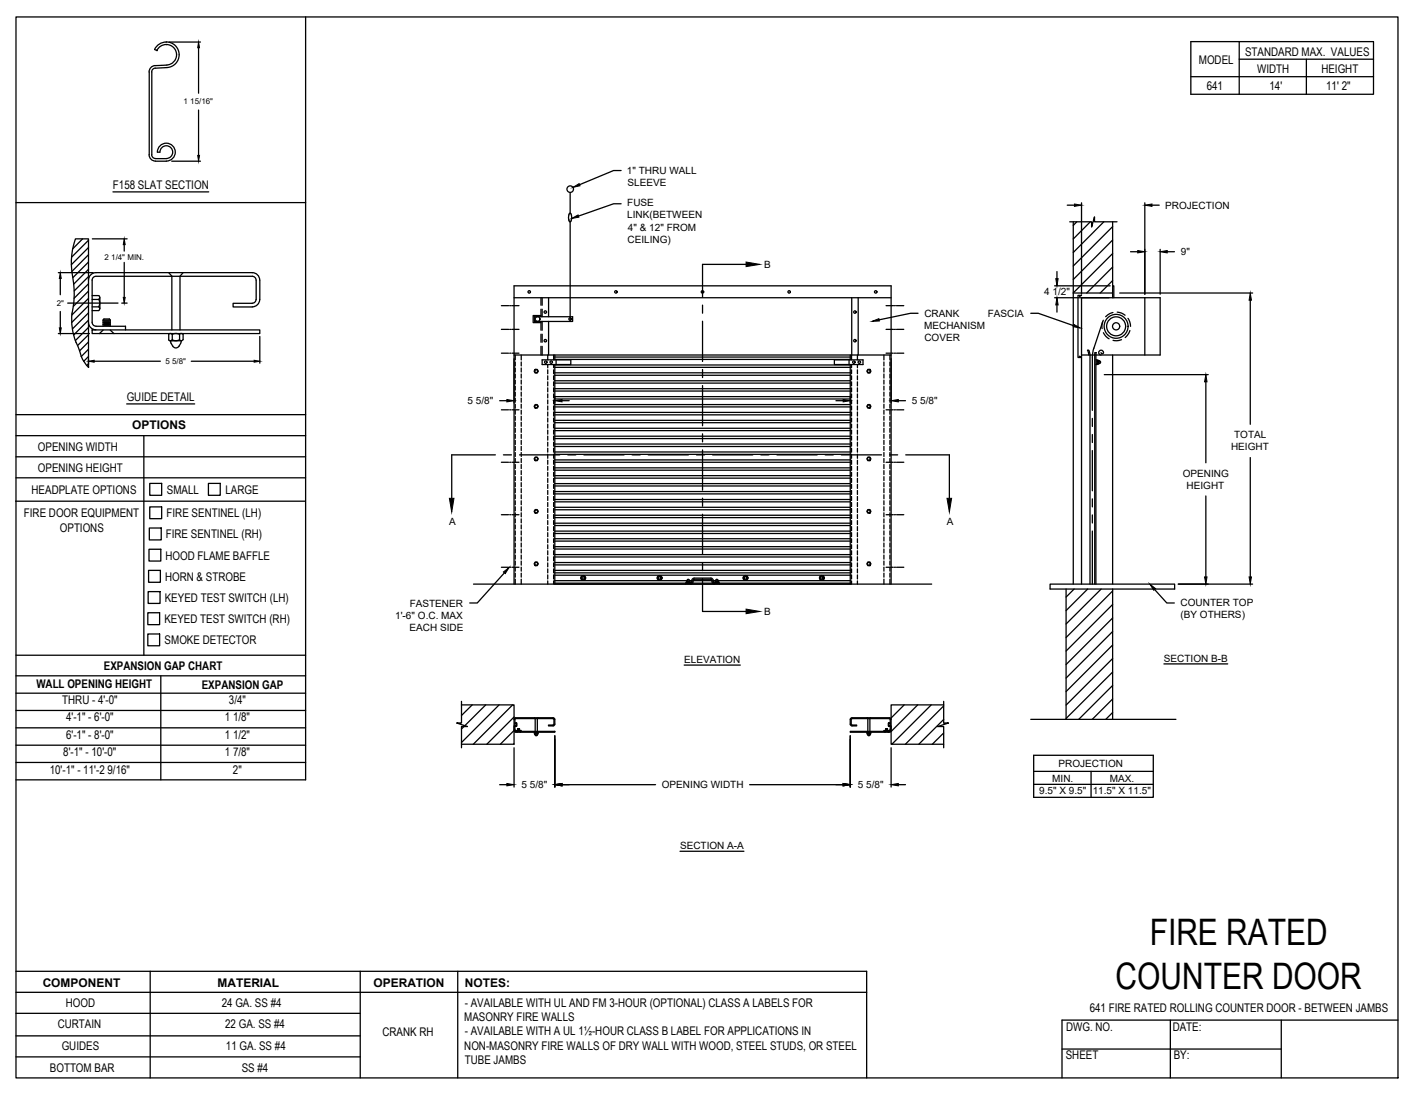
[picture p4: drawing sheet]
<svg xmlns="http://www.w3.org/2000/svg" width="279mm" height="216mm" viewBox="0 0 279 216" stroke-linecap="round" stroke-linejoin="round" font-family="sans-serif">
<!-- layer: ANNOTATIONS -->
<g fill="none" stroke="#000" stroke-width=".25">
<path d="M33.4 8.3h6.2M39.2 9.4v9M33.9 31.8h5.7M39.2 21.7v9M122.6 33.7h-1.5l-6.7 2.7M11.5 53.8h6.9M11.9 54.9v3.3M13.4 59.8h9.9M18.2 47.1h6.9M24 59.8h1.1M24.5 48.3v1.3M24.5 51.8v6.9"/>
<path d="M122.6 40.2h-1.5l-7 2.5M208.1 58.8h10.7M208.1 56.4h11M208.6 53.6v1.4M210.6 40.5h1.4M213.4 40v18.1M220.9 57.8h26.3M223.1 49.7h1.4M225.9 40v18.1M227.3 40.5h1.4M228.9 49.2v8.9M230.3 49.7h1.4"/>
<path d="M246.7 59.2v24.5M11.5 65.8h6.2M11.9 61.5v3.2M17.5 70.9v1M18.6 71.3h13M37.7 71.3h12.4M51.3 66.4v5.3M98.6 79.1h1.4M101.4 70.8v8.7M109.5 78.2v1.3M110.9 79.1h1.4M165 79.1h1.4"/>
<path d="M167.8 78.2v1.3M175.8 70.8v8.7M177.2 79.1h1.5M181.1 61.8h-1.4l-6.2 1.3M203.4 61.8h1.5l6.9 2.5M208.6 60.2v1.4M217.9 73.9h20.5M237.9 75.4v15.9M237.9 97.9v16M246.7 90.3v23.6M99.5 113.1l-5.3 5.9h-1.5M227.8 116.3l2.4 2.7h1.5"/>
<path d="M232.5 115.3h14.7M135 131.3h11.1M229.7 131h12.6M98.6 154.9h1.4M101.4 147.6v7.7M109.5 145.2v10.1M110.9 154.9h18.4M147.9 154.9h18.5M167.8 145.2v10.1M175.8 147.6v7.7M177.2 154.9h1.5M204 149.1h23.6v8.3h-23.6z"/>
<path d="M204 152.2h23.6M204 154.8h23.6M215.3 152.2v5.2M134.2 168h12.6"/>
</g>
<!-- layer: SECTION CUTS -->
<g fill="none" stroke="#000" stroke-width=".25">
<path d="M147.2 52.2h-8.6v6.4M138.6 60.2v1.6M138.6 63.4v7.9M138.6 72.9v1.6M138.6 76.1v7.9M97.7 89.8h-8.6v8.5M99.3 89.8h1.6M102.5 89.8h7.9M112 89.8h1.6M115.2 89.8h7.9M124.7 89.8h1.6M127.9 89.8h7.9"/>
<path d="M137.4 89.8h1.6M138.6 85.6v1.6M138.6 88.8v7.9M138.6 98.3v1.6M140.6 89.8h7.9M150.1 89.8h1.6M153.3 89.8h7.9M162.8 89.8h1.6M166 89.8h7.9M175.5 89.8h1.6M178.7 89.8h8.6v8.5M138.6 101.5v7.9"/>
<path d="M138.6 111v1.6M138.6 114.2v6.5h8.6"/>
</g>
<path d="M147.2 51.7l2.7 .5-2.7 .4zM88.7 98.3h.9l-.5 2.7zM186.9 98.3h.9l-.5 2.7zM147.2 120.2l2.7 .5-2.7 .4z" fill="#000" stroke="#000" stroke-width=".2"/>
<!-- layer: CRANK - RH -->
<g fill="none" stroke="#000" stroke-width=".25">
<path d="M112.5 38v4.1M101.4 58.8h74.4M106.7 58.8v1.4M107 58.8v1.4M108.2 58.8v3.7M112.2 43.3l.2 .5M112.4 42.1l-.2 .5v.7M112.4 43.7h.2M112.4 42.1h.2M112.5 43.8v19.4M112.6 42.1l.2 1.2M112.8 43.3l-.2 .5"/>
<path d="M168.1 58.8v11.3M169.3 58.8v11.3M211.1 43.8h4.3v1l.6-2v1h4.4M211.8 43.8v71.5M212.5 43.8l-.7 .7M213 58.5l.4-.2h-.7v12.2h.7l-.4-.2M215.1 43.8l-3.3 3.4M216 42.9l-.1 .1M217.8 43.8l-6 6M219.5 56.4h.3v2.4M219.5 43.8v15M219.5 44.7l-7.7 7.8"/>
<path d="M219.5 47.4l-7.7 7.8M219.5 50l-7.7 7.8h7.7M219.5 52.7l-5.1 5.1M219.5 55.4l-2.4 2.4M225.9 58.8v11.3M98.9 65h1.5M98.9 69.7h1.4M98.9 60.3h1.5M100.6 65h.2M100.6 69.7h.2M100.6 60.3h.2M101 65h1.4"/>
<path d="M101 60.3h1.4M101 69.7h1.4M101.4 70.1h74.4M101.7 70.1v.9M101.7 71.4v.8M101.7 72.6v.8M101.7 73.8v.8M101.7 75v.8M101.7 76.2v.8M101.7 77.4v.8M101.7 78.6v.8M101.7 79.8v.8"/>
<path d="M102.8 70.1v.9M102.8 71.4v.8M102.8 72.6v.8M102.8 73.8v.8M102.8 75v.8M102.8 76.2v.8M102.8 77.4v.8M102.8 78.6v.8M102.8 79.8v.8M105.4 62.5h7.6v.9h-7.6zM105.6 79.8h.4l.2 .4-.2 .3h-.4l-.2-.3zM105.6 72.9h.4l.2 .4-.2 .3h-.4l-.2-.3z"/>
<path d="M106.7 62.3h-1.5v1.4h1.5M106.7 61v1.5M106.7 63.4v1.8M106.7 66v1.5M106.7 68.3v1.8M107 71h5.6v.9h-5.6zM107 61v1.5M107 63.4v1.8M107 66v1.5M107 68.3v1.8M108.1 70.1v.9M108.1 71.9v.7"/>
<path d="M108.1 73v.8M108.1 74.2v.8M108.1 75.4v.8M108.1 76.5v.8M108.1 77.7v.8M108.1 78.9v.8M108.2 63.4v6.7M109.2 70.1v.9M109.2 71.9v.7M109.2 73v.8M109.2 74.2v.8M109.2 75.4v.8"/>
<path d="M109.2 76.5v.8M109.2 77.7v.8M109.2 78.9v.8M109.5 78.7h58.3M109.5 78.3h58.3M109.5 79.8h58.3M109.5 77.2h58.3M109.5 76.7h58.3M109.5 74.1h58.3M109.5 73.6h58.3M109.5 75.1h58.3M109.5 75.6h58.3"/>
<path d="M109.5 72.5h58.3M109.5 72h58.3M109.5 70.5h58.3M109.5 70.9h58.3M109.5 70.1v.9M109.5 71.9v43.4M109.7 71v.9M164.6 71h5.7v.9h-5.7zM167.5 71v.9M167.8 70.1v.9M167.8 71.9v43.4M168 70.1v.9"/>
<path d="M168 71.9v.7M168 73v.8M168 74.2v.8M168 75.4v.8M168 76.5v.8M168 77.7v.8M168 78.9v.8M169.2 70.1v.9M169.2 71.9v.7M169.2 73v.8M169.2 74.2v.8M169.2 75.4v.8"/>
<path d="M169.2 76.5v.8M169.2 77.7v.8M169.2 78.9v.8M171.2 79.8h.5l.2 .4-.2 .3h-.5l-.2-.3zM171.2 72.9h.5l.2 .4-.2 .3h-.5l-.2-.3zM174.4 70.1v.9M174.4 71.4v.8M174.4 72.6v.8M174.4 73.8v.8M174.4 75v.8M174.4 76.2v.8M174.4 77.4v.8"/>
<path d="M174.4 78.6v.8M174.4 79.8v.8M174.8 65h1.5M174.8 69.7h1.5M174.8 60.3h1.5M175.6 70.1v.9M175.6 71.4v.8M175.6 72.6v.8M175.6 73.8v.8M175.6 75v.8M175.6 76.2v.8M175.6 77.4v.8"/>
<path d="M175.6 78.6v.8M175.6 79.8v.8M176.5 69.7h.2M176.5 65h.2M176.5 60.3h.2M176.9 65h1.4M176.9 60.3h1.4M176.9 69.7h1.4M213.4 70.1h2.6M214.8 70.1l-.2-1a.72 .72 0 0 1 .5 1v45.2M216 70.1l.1-.5h.2l-.1 .5M216 70.1v45.2"/>
<path d="M216.2 70.1h12.7v-11.3h-15.5v56.5M216.2 71h.3v.9h-.3M216.2 70.1v45.2M216.5 71.3h.3M216.5 71.1v.7h.3M216.5 71.1l.3 .1v.4M216.5 71.6h.3M216.8 71.7v.1M216.8 71.2l.4 .3-.4 .2M216.8 71.2v.6M217.3 69.6l.2 .2h.2a.47 .47 0 0 0-.4-.7 .47 .47 0 0 0-.5 .5 .47 .47 0 0 0 .5 .5M217.6 63.5l-2 6.3-.1 11.2"/>
<path d="M217.7 63.2l-.3 1 .1 .7M217.7 65.7l.5 .7 .6 .5M219.5 70.1v45.2M219.6 61.7l-.6 .2-.8 .6M220.5 61.6l.8 .2 .7 .4M221.3 67l-.9 .2h-.8M222.6 62.8l.3 .7 .2 .9M222.9 65.2l-.2 .6-.7 .8M98.9 91.2h1.4M98.9 80.9h1.4M100.6 91.2h.2M100.6 80.9h.2"/>
<path d="M101 91.2h1.4M101 80.9h1.4M101.7 81v.7M101.7 82.1v.9M101.7 83.3v.8M101.7 84.5v.8M101.7 85.7v.8M101.7 86.9v.8M101.7 88.1v.8M101.7 89.3v.8M101.7 90.5v.8M101.7 91.7v.8"/>
<path d="M101.7 92.9v.8M101.7 94.1v.7M101.7 95.3v.8M101.7 96.4v.8M101.7 97.6v.8M101.7 98.8v.8M102.8 81v.7M102.8 82.1v.9M102.8 83.3v.8M102.8 84.5v.8M102.8 85.7v.8M102.8 86.9v.8"/>
<path d="M102.8 88.1v.8M102.8 89.3v.8M102.8 90.5v.8M102.8 91.7v.8M102.8 92.9v.8M102.8 94.1v.7M102.8 95.3v.8M102.8 96.4v.8M102.8 97.6v.8M102.8 98.8v.8M105.6 90.2h.4l.2 .4-.2 .3h-.4l-.2-.3zM108.1 80.1v.8"/>
<path d="M108.1 81.3v.8M108.1 82.5v.8M108.1 83.7v.8M108.1 84.9v.8M108.1 86.1v.8M108.1 87.3v.8M108.1 88.5v.7M108.1 89.6v.8M108.1 90.8v.8M108.1 92v.8M108.1 93.2v.8M108.1 94.4v.8"/>
<path d="M108.1 95.6v.8M108.1 96.8v.8M108.1 98v.8M108.1 99.2v.8M109.2 80.1v.8M109.2 81.3v.8M109.2 82.5v.8M109.2 83.7v.8M109.2 84.9v.8M109.2 86.1v.8M109.2 87.3v.8M109.2 88.5v.7"/>
<path d="M109.2 89.6v.8M109.2 90.8v.8M109.2 92v.8M109.2 93.2v.8M109.2 94.4v.8M109.2 95.6v.8M109.2 96.8v.8M109.2 98v.8M109.2 99.2v.8M109.5 99h58.3M109.5 98.6h58.3M109.5 95.9h58.3"/>
<path d="M109.5 95.4h58.3M109.5 97h58.3M109.5 97.5h58.3M109.5 92.8h58.3M109.5 92.3h58.3M109.5 93.9h58.3M109.5 94.4h58.3M109.5 89.7h58.3M109.5 89.2h58.3M109.5 90.8h58.3M109.5 91.2h58.3M109.5 88.1h58.3"/>
<path d="M109.5 87.6h58.3M109.5 85h58.3M109.5 84.5h58.3M109.5 86.1h58.3M109.5 86.6h58.3M109.5 81.9h58.3M109.5 81.4h58.3M109.5 83h58.3M109.5 83.4h58.3M109.5 80.3h58.3M168 80.1v.8M168 81.3v.8"/>
<path d="M168 82.5v.8M168 83.7v.8M168 84.9v.8M168 86.1v.8M168 87.3v.8M168 88.5v.7M168 89.6v.8M168 90.8v.8M168 92v.8M168 93.2v.8M168 94.4v.8M168 95.6v.8"/>
<path d="M168 96.8v.8M168 98v.8M168 99.2v.8M169.2 80.1v.8M169.2 81.3v.8M169.2 82.5v.8M169.2 83.7v.8M169.2 84.9v.8M169.2 86.1v.8M169.2 87.3v.8M169.2 88.5v.7M169.2 89.6v.8"/>
<path d="M169.2 90.8v.8M169.2 92v.8M169.2 93.2v.8M169.2 94.4v.8M169.2 95.6v.8M169.2 96.8v.8M169.2 98v.8M169.2 99.2v.8M171.2 90.2h.5l.2 .4-.2 .3h-.5l-.2-.3zM174.4 81v.7M174.4 82.1v.9M174.4 83.3v.8"/>
<path d="M174.4 84.5v.8M174.4 85.7v.8M174.4 86.9v.8M174.4 88.1v.8M174.4 89.3v.8M174.4 90.5v.8M174.4 91.7v.8M174.4 92.9v.8M174.4 94.1v.7M174.4 95.3v.8M174.4 96.4v.8M174.4 97.6v.8"/>
<path d="M174.4 98.8v.8M174.8 91.2h1.5M174.8 80.9h1.5M175.6 81v.7M175.6 82.1v.9M175.6 83.3v.8M175.6 84.5v.8M175.6 85.7v.8M175.6 86.9v.8M175.6 88.1v.8M175.6 89.3v.8M175.6 90.5v.8"/>
<path d="M175.6 91.7v.8M175.6 92.9v.8M175.6 94.1v.7M175.6 95.3v.8M175.6 96.4v.8M175.6 97.6v.8M175.6 98.8v.8M176.5 91.2h.2M176.5 80.9h.2M176.9 91.2h1.4M176.9 80.9h1.4M215.5 82.6v1.6"/>
<path d="M215.5 85.7v1.6M215.5 88.9v8M215.5 98.4v1.6M93.4 115.3h90.4M98.9 101.6h1.4M98.9 112h1.4M100.6 101.6h.2M100.6 112h.2M101 101.6h1.4M101 112h1.4M101.4 115.3v-58.9h74.4v58.9M101.7 100v.8"/>
<path d="M101.7 101.2v.8M101.7 102.4v.8M101.7 103.6v.8M101.7 104.8v.8M101.7 106v.8M101.7 107.2v.8M101.7 108.4v.7M101.7 109.5v.8M101.7 110.7v.8M101.7 111.9v.8M101.7 113.1v.8M101.7 114.3v1"/>
<path d="M102.8 100v.8M102.8 101.2v.8M102.8 102.4v.8M102.8 103.6v.8M102.8 104.8v.8M102.8 106v.8M102.8 107.2v.8M102.8 108.4v.7M102.8 109.5v.8M102.8 110.7v.8M102.8 111.9v.8M102.8 113.1v.8"/>
<path d="M102.8 114.3v1M105.6 110.9h.4l.2 .4-.2 .3h-.4l-.2-.3zM105.6 100.6h.4l.2 .3-.2 .4h-.4l-.2-.4zM108.1 100.4v.8M108.1 101.6v.7M108.1 102.7v.8M108.1 103.9v.8M108.1 105.1v.8M108.1 106.3v.8M108.1 107.5v.8M108.1 108.7v.8M108.1 109.9v.8"/>
<path d="M108.1 111.1v.8M108.1 112.3v.8M108.1 113.5v.8M108.1 114.6v.7M109.2 100.4v.8M109.2 101.6v.7M109.2 102.7v.8M109.2 103.9v.8M109.2 105.1v.8M109.2 106.3v.8M109.2 107.5v.8M109.2 108.7v.8"/>
<path d="M109.2 109.9v.8M109.2 111.1v.8M109.2 112.3v.8M109.2 113.5v.8M109.2 114.6v.7M109.5 109.9h58.3M109.5 109.5h58.3M109.5 102.2h58.3M109.5 101.7h58.3M109.5 100.1h58.3M109.5 100.6h58.3M109.5 105.3h58.3"/>
<path d="M109.5 104.8h58.3M109.5 103.3h58.3M109.5 103.7h58.3M109.5 108.4h58.3M109.5 107.9h58.3M109.5 106.3h58.3M109.5 106.8h58.3M109.5 115.1h58.3M109.5 113.5h58.3M109.5 114.6h26.1M109.5 113.1h58.3M109.5 111.5h58.3"/>
<path d="M109.5 111h58.3M109.5 112.6h58.3M114.9 113.6h.4l.2 .5-.2 .4h-.4l-.3-.4zM129.9 113.6h.5l.2 .5-.2 .4h-.5l-.2-.4zM135.6 114.7v.3M135.7 114.4l-.2 .3h.6M135.9 114.4h-.3M136 114.4v.2M136 114.7h.1l.1 .3h-.2M136 114.7h-.5l-.1 .3M136 115h-.6M136 114.7v.3"/>
<path d="M136 114.5l.1 .2M136.1 114.6h.4l-.1 .4h-1.1v.3M136.3 115.3a.53 .53 0 0 0 .4-.7h3.8a.54 .54 0 0 0 .5 .7M140.3 114.1l.2 .1 .2 .4M140.3 114.3l.2 .3M140.3 114.1h-3.3l-.4 .2-.1 .3M140.3 114.3h-3.3l-.3 .3M141.2 114.6h-.4v.4h1.1v.3M141.3 114.7h-.2v.3h.2M141.3 115h.3M141.3 114.7h.3M141.3 114.7v.3"/>
<path d="M141.3 114.4l-.1 .3h.5l-.1-.3M141.6 114.4h-.3M141.6 114.7h.2M141.6 114.7v.3M141.7 114.6h26.1M141.8 115h-.2M141.8 114.7v.3M146.9 113.6h.4l.3 .5-.3 .4h-.4l-.3-.4zM161.9 113.6h.5l.2 .5-.2 .4h-.5l-.2-.4zM168 100.4v.8M168 101.6v.7M168 102.7v.8"/>
<path d="M168 103.9v.8M168 105.1v.8M168 106.3v.8M168 107.5v.8M168 108.7v.8M168 109.9v.8M168 111.1v.8M168 112.3v.8M168 113.5v.8M168 114.6v.7M169.2 100.4v.8M169.2 101.6v.7"/>
<path d="M169.2 102.7v.8M169.2 103.9v.8M169.2 105.1v.8M169.2 106.3v.8M169.2 107.5v.8M169.2 108.7v.8M169.2 109.9v.8M169.2 111.1v.8M169.2 112.3v.8M169.2 113.5v.8M169.2 114.6v.7M171.2 110.9h.5l.2 .4-.2 .3h-.5l-.2-.3z"/>
<path d="M171.2 100.6h.5l.2 .3-.2 .4h-.5l-.2-.4zM174.4 100v.8M174.4 101.2v.8M174.4 102.4v.8M174.4 103.6v.8M174.4 104.8v.8M174.4 106v.8M174.4 107.2v.8M174.4 108.4v.7M174.4 109.5v.8M174.4 110.7v.8M174.4 111.9v.8"/>
<path d="M174.4 113.1v.8M174.4 114.3v1M174.8 101.6h1.5M174.8 112h1.5M175.6 100v.8M175.6 101.2v.8M175.6 102.4v.8M175.6 103.6v.8M175.6 104.8v.8M175.6 106v.8M175.6 107.2v.8M175.6 108.4v.7"/>
<path d="M175.6 109.5v.8M175.6 110.7v.8M175.6 111.9v.8M175.6 113.1v.8M175.6 114.3v1M176.5 101.6h.2M176.5 112h.2M176.9 101.6h1.4M176.9 112h1.4M207.2 115.3h24.6v.9h-24.6zM210.4 116.2v25.8M211.9 116.2l-1.5 1.6"/>
<path d="M214.6 116.2l-4.2 4.3M215.5 101.6v1.6M215.5 104.8v10.5M217.3 116.2l-6.9 6.9M219.5 116.6l-9.1 9.2M219.5 119.3l-9.1 9.2M219.5 116.2v25.8M91.1 139.1h10.3v7.8h-10.3M91.1 138.4v4.3h-1l2.1 .7h-1.1v4.2M93.2 139.1l-2.1 2.1M95.8 139.1l-4.1 4.1M98.5 139.1l-7.4 7.4"/>
<path d="M101.2 139.1l-7.8 7.8M178.4 139.1l-2.6 2.6M181.1 139.1l-5.3 5.3M183.7 139.1l-7.7 7.8M186.2 139.1h-10.4v7.8h10.4M186.2 138.4v4.3h1l-2.2 .7h1.2v4.2M186.2 139.3l-7.6 7.6M219.5 122l-9.1 9.1M219.5 124.6l-9.1 9.2M219.5 127.3l-9.1 9.2M219.5 130l-9.1 9.1M219.5 132.6l-9.1 9.2"/>
<path d="M219.5 135.3l-6.6 6.7M219.5 137.9l-4 4.1M91.5 143.4l-.4 .5M101.4 144l.4 .3M101.4 142l.4-.4h7.3l.4 .4v.9l-.2 .3-1.1 .1v-.2l1.1-.1v-1l-.2-.2h-7.3l-.2 .2M101.4 143.3v.5M101.4 141.5l-5.3 5.4M101.4 144.2l-2.7 2.7M101.4 146.8v.1M101.6 144l.2 .1M101.6 142.8h.3v.2v.2h-.3M101.6 144.3h7.9v.2h-7.9z"/>
<path d="M101.6 142.6h.3M101.6 142v2M101.8 144.2h1v.1M101.9 142.6v.2M101.9 143.2v.1h-.3M102 142.7v.6M102.2 144.2v-.4h.3v.4M102.2 144.1h.3M102.2 144h.3M102.2 143.9h.3M102.2 144.3l-.2 .2M102.2 144.1h.2"/>
<path d="M102.2 144h.2M102.2 143.9h.2M102.2 143.8h.2M102.5 144.3l.2 .2M105.4 144.5l.6 .1M105.5 144.5v.3M105.5 141.6l.1 .2v2.5M105.6 144.5v.3M106 144.5h.2M106 144.5v.3h-.6M106.1 144.9l-.1 .1M106.1 144.9h-.6l.3 .3 .2-.2"/>
<path d="M106.2 144.6l-.1 .2h-.1M106.2 141.6l-.2 .2v2.5M167.8 144.3h7.9v.2h-7.9zM167.9 142l.2-.2h7.4l.1 .2 .1 2M168 142v.9M171.1 144.8h.5M171.1 141.6l.1 .2v2.5M171.3 144.6v.2M171.3 145.1l.2 .1 .2-.3h-.5l.1 .2M171.6 144.5h.2M171.6 144.6l-.5-.1v.3M171.6 144.5v.3"/>
<path d="M171.8 144.8h-.2M171.8 141.6l-.2 .2v2.5M171.8 144.6v.2M174.8 144.1h.3M174.8 144h.3M174.8 143.9h.3M174.8 143.8h.3v.4M174.8 144.3l-.2 .2M174.8 143.8v.4M174.8 143.8h.3M175.1 144.3l.2 .2M175.3 142.7v.6"/>
<path d="M175.3 143.2h.4M175.3 142.8v.4M175.4 143.2l-.1 .1h.4M175.4 142.6v.2M175.4 142.6h.3M175.4 142.8h.3M175.5 144.2h-1.1v.1M175.6 144l-.1 .1M175.8 144l-.3 .3M175.8 142l-.3-.4h-7.4l-.3 .4v1.1l.3 .2h.9v-.2h-.9l-.2-.2M175.8 143.3v.5M186.2 142l-4.9 4.9"/>
<path d="M186.2 144.7l-2.2 2.2M203.4 142h28.6M219.5 140.6l-1.3 1.4"/>
<circle cx="112.5" cy="37.3" r=".65"/>
<circle cx="104.4" cy="57.6" r=".24"/>
<circle cx="121.5" cy="57.6" r=".24"/>
<circle cx="138.6" cy="57.6" r=".24"/>
<circle cx="155.7" cy="57.6" r=".24"/>
<circle cx="172.8" cy="57.6" r=".24"/>
<circle cx="105.8" cy="73.2" r=".29"/>
<circle cx="106.1" cy="63" r=".48"/>
<circle cx="107.6" cy="67.2" r=".24"/>
<circle cx="107.6" cy="61.6" r=".24"/>
<circle cx="107.7" cy="71.5" r=".24"/>
<circle cx="108.8" cy="71.5" r=".24"/>
<circle cx="112.5" cy="63" r=".24"/>
<circle cx="168.5" cy="71.5" r=".24"/>
<circle cx="168.7" cy="67.2" r=".24"/>
<circle cx="168.7" cy="61.6" r=".24"/>
<circle cx="169.6" cy="71.5" r=".24"/>
<circle cx="171.4" cy="73.2" r=".29"/>
<circle cx="220.2" cy="64.4" r="1.87"/>
<circle cx="220.2" cy="64.4" r="2.36"/>
<circle cx="220.2" cy="64.4" r=".71"/>
<circle cx="105.8" cy="90.5" r=".29"/>
<circle cx="105.8" cy="80.2" r=".29"/>
<circle cx="171.4" cy="90.5" r=".29"/>
<circle cx="171.4" cy="80.2" r=".29"/>
<circle cx="105.8" cy="100.9" r=".29"/>
<circle cx="105.8" cy="111.3" r=".29"/>
<circle cx="115.1" cy="114.1" r=".48"/>
<circle cx="115.1" cy="114.1" r=".24"/>
<circle cx="130.1" cy="114.1" r=".48"/>
<circle cx="130.1" cy="114.1" r=".24"/>
<circle cx="147.1" cy="114.1" r=".48"/>
<circle cx="147.1" cy="114.1" r=".24"/>
<circle cx="162.2" cy="114.1" r=".48"/>
<circle cx="162.2" cy="114.1" r=".24"/>
<circle cx="171.4" cy="100.9" r=".29"/>
<circle cx="171.4" cy="111.3" r=".29"/>
</g>
<!-- layer: ANNOTATIONS -->
<g fill="#000" stroke="#000" stroke-width=".2">
<path d="M39.2 8.3l.2 1.1h-.4zM39 30.7h.4l-.2 1.1zM113.1 37l1.2-.8 .1 .5zM11.9 53.8l.2 1.1h-.4zM24.3 58.7h.4l-.2 1.1zM24.5 47.1l.2 1.2h-.4zM112.8 43.1l1.3-.7 .1 .5zM208.3 55h.5l-.2 1.4zM212 40.3l1.4 .2-1.4 .2zM224.5 49.4l1.4 .3-1.4 .2zM225.9 40.5l1.4-.2v.4zM228.9 49.7l1.4-.3v.5z"/>
<path d="M246.7 57.8l.2 1.4h-.4zM11.7 64.7h.4l-.2 1.1zM17.5 71.3l1.1-.2v.4zM50.1 71.1l1.2 .2-1.2 .2zM100 78.8l1.4 .3-1.4 .2zM109.5 79.1l1.4-.3v.5zM166.4 78.8l1.4 .3-1.4 .2zM172.1 63.4l1.3-.5 .1 .5zM175.8 79.1l1.4-.3v.5zM208.6 58.8l.2 1.4h-.5zM211.9 64l1.2 .7-1.3-.2zM237.9 73.9l.3 1.5h-.5z"/>
<path d="M99.3 112.9l1.2-.9-.8 1.2zM226.9 115.3l1.1 .9-.4 .3zM237.7 113.9h.5l-.3 1.4zM246.5 113.9h.4l-.2 1.4zM100 154.6l1.4 .3-1.4 .2zM109.5 154.9l1.4-.3v.5zM166.4 154.6l1.4 .3-1.4 .2zM175.8 154.9l1.4-.3v.5z"/>
</g>
<!-- layer: CRANK - RH -->
<path d="M216.5 71.9h.1" fill="none" stroke="#000" stroke-width=".2"/>
<!-- layer: DETAILS -->
<g fill="none" stroke="#000" stroke-width=".25">
<path d="M29.4 14.2v16.3M30.5 9.8l.5 .2M30.6 12.9a1.26 1.26 0 0 0-1.2 1.3M30.6 13.4a.75 .75 0 0 0-.7 .8l.1 16.3a.72 .72 0 0 0 .7 .8M31 10a2.03 2.03 0 0 1 3.5-.3 2.03 2.03 0 0 1-1.6 3.1M31 10h.1M32.8 8.3a2.53 2.53 0 0 0-2.3 1.5M32.8 8.3h.1M32.8 8.8h.1M32.8 8.3a2.53 2.53 0 0 1 2.5 2.4 2.53 2.53 0 0 1-2.3 2.6l-2.4 .2M32.9 12.8l-2.3 .2M29.4 30.5a1.26 1.26 0 0 0 1.3 1.3"/>
<path d="M30.7 31.3h2.1M30.7 31.8h2.1M32.8 31.3a1.26 1.26 0 0 0 1.3-1.3 1.26 1.26 0 0 0-1.3-1.2 1.26 1.26 0 0 0-1.2 1.2h-.5a1.77 1.77 0 0 1 1.7-1.7 1.77 1.77 0 0 1 1.8 1.7 1.77 1.77 0 0 1-1.8 1.8M16.3 47.1l-1.9 2M17.5 58.9l-3.3 3.3M17.5 57.4l-3 3.1M17.5 56l-2.9 2.9M17.5 54.6l-2.9 2.8M17.5 53.1l-3 3M17.5 51.7l-3.1 3.1M17.5 50.3l-3.3 3.3M17.5 48.9l-3.4 3.3"/>
<path d="M17.5 47.4l-3.4 3.4M17.5 55.3a1.47 1.47 0 0 1 1.4-1.5h30.9a1.5 1.5 0 0 1 1.5 1.5l-.1 3.8a1.5 1.5 0 0 1-1.4 1.5h-3.8v-.7l3.8-.1a.75 .75 0 0 0 .7-.7M18.2 58.3h1.3l.2 .4-.2 .4M18.2 59.1h1.3M19.5 59.1a1.34 1.34 0 0 1 0 1.4l.2 .4-.2 .4M19.7 58.7v2.2M33.3 53.8l.6 .7v10.6M36.1 53.8l-.6 .7v10.6M50.5 55.3a.75 .75 0 0 0-.7-.8h-30.9a.75 .75 0 0 0-.7 .8v8.3M50.5 55.3v3.8M15 67.5a11.7 11.7 0 0 1-.6-6.9 19.5 19.5 0 0 0-.2-7 14.4 14.4 0 0 1 .7-6.5h2.6v25.4M15 67.6l1 2.8"/>
<path d="M17.5 68.9l-1.5 1.5 .8 1.3 .7 .8M17.5 72.5h.1M17.5 71.8l-.4 .3M17.5 70.4l-1 .9M17.5 67.5l-1.8 1.7M17.5 66.1l-2.2 2.1M17.5 64.6l-2.6 2.6M17.5 63.2l-3 2.9M17.5 61.7l-3.2 3.2M17.5 60.3l-3.3 3.3M17.5 63.6a1.47 1.47 0 0 0 1.4 1.5M18.2 65.1h33.1v.7h-33.1z"/>
<path d="M18.2 61.3h1.3M18.2 60.6h1.3M18.2 63.6a.75 .75 0 0 0 .7 .8h5.9v.7M20.3 64.4v-1.3l.2-.2h1.1l.2 .2v1.3M20.3 64h1.5M20.3 63.7h1.5M20.3 63.3h1.5M20.3 65.2l-.7 .6M20.5 64.2h1.1M20.5 63.9h1.1M20.5 63.5h1.1M20.5 63.1h1.1"/>
<path d="M21.8 65.2l.7 .6M33.3 66a.43 .43 0 0 1 .7 0M33.3 66v1.1M33.6 67.2l.2 .5M33.8 67.8l.3 .5a.71 .71 0 0 0 1.2 0l.3-.5M34 67.1a1.43 1.43 0 0 0 1.4 0M34 66a1.43 1.43 0 0 1 1.4 0M34 67l-.4 .3-.3-.2M34 66v1.1M35.4 66l.4-.2 .3 .2M35.4 66v1M35.8 67.2l-.2 .6"/>
<path d="M35.8 67.2l-2.2 .1M36.1 67l-.3 .2-.4-.2M36.1 66v1"/>
</g>
<path d="M17.5 65.8h.1" fill="none" stroke="#000" stroke-width=".2"/>
<!-- layer: TITLE BLOCK -->
<g fill="none" stroke="#000" stroke-width=".25">
<path d="M3.2 3.3h272.6v209.4h-272.6zM60.3 3.3v150.6h-57.1M235 8.2h36v10.4h-36zM235 15.1h36M244.5 11.7h26.5M244.5 8.2v10.4M3.2 40h57.1M22.3 37.9h18.9M25 79.7h13.4M3.1 98.9h57.1M3.2 90.1h57.1M3.2 94.3h57.1"/>
<path d="M3.2 86h57.1M3.2 81.8h57.1M28.4 86v43.3M29.5 95.4h2.4v2.3h-2.4zM41.1 95.4h2.4v2.3h-2.4zM29.2 116.8h2.4v2.3h-2.4zM29.3 112.6h2.3v2.3h-2.3zM29.4 108.4h2.3v2.3h-2.3zM29.5 104.2h2.3v2.4h-2.3zM29.5 100h2.4v2.4h-2.4zM3.2 129.3h57.1M3.2 133.4h57.1"/>
<path d="M3.2 136.8h57.1M29.2 120.9h2.3v2.4h-2.3zM29.2 125.1h2.3v2.3h-2.3zM31.7 133.4v20.5M35.5 131.9h.1M3.2 140.2h57.1M3.2 143.6h57.1M3.2 147.1h57.1M3.2 150.5h57.1M3.2 200h67.9M3.2 195.8h167.8M3.2 191.7h167.8v21"/>
<path d="M29.6 191.7v21M71.1 191.7v21M90.3 191.7v21M3.2 208.6h67.9M3.2 204.4h67.9M209.6 207h43.2M230.9 201.3v11.4M252.8 201.3v11.4M275.8 201.3h-66.2v11.4"/>
</g>
<!-- layer: 0 -->
<path d="M257.8 11.7v6.9" fill="none" stroke="#000" stroke-width=".25"/>
<g font-size="7.2">
<text x="226.9" y="186.5">FIRE RATED</text>
<text x="220.1" y="195.2">COUNTER DOOR</text>
</g>
<g font-size="2.4">
<text x="245.7" y="11.1">STANDARD MAX. VALUES</text>
<text x="236.6" y="12.7">MODEL</text>
<text x="238.1" y="17.8">641</text>
<text x="248.1" y="14.4">WIDTH</text>
<text x="250.5" y="17.8">14'</text>
<text x="260.7" y="14.4">HEIGHT</text>
<text x="261.7" y="17.8">11' 2&quot;</text>
<text x="22.3" y="37.4">F158 SLAT SECTION</text>
<text x="25" y="79.2">GUIDE DETAIL</text>
<text x="7.5" y="89">OPENING WIDTH</text>
<text x="26.1" y="84.7">OPTIONS</text>
<text x="7.5" y="93.1">OPENING HEIGHT</text>
<text x="6.2" y="97.4">HEADPLATE OPTIONS</text>
<text x="32.9" y="97.5">SMALL</text>
<text x="44.5" y="97.5">LARGE</text>
<text x="4.7" y="102.1">FIRE DOOR EQUIPMENT</text>
<text x="11.8" y="104.9">OPTIONS</text>
<text x="32.7" y="106.3">FIRE SENTINEL (RH)</text>
<text x="32.9" y="102.1">FIRE SENTINEL (LH)</text>
<text x="32.7" y="110.4">HOOD FLAME BAFFLE</text>
<text x="32.5" y="118.8">KEYED TEST SWITCH (LH)</text>
<text x="32.6" y="114.6">HORN &amp; STROBE</text>
<text x="32.4" y="123">KEYED TEST SWITCH (RH)</text>
<text x="32.5" y="127.1">SMOKE DETECTOR</text>
<text x="7.2" y="135.8">WALL OPENING HEIGHT</text>
<text x="20.5" y="132.3">EXPANSION GAP CHART</text>
<text x="39.8" y="136">EXPANSION GAP</text>
<text x="12.3" y="139">THRU - 4'-0&quot;</text>
<text x="13" y="142.3">4'-1&quot; - 6'-0&quot;</text>
<text x="44.4" y="142.3">1 1/8&quot;</text>
<text x="45.2" y="138.9">3/4&quot;</text>
<text x="12.5" y="149.2">8'-1&quot; - 10'-0&quot;</text>
<text x="13" y="145.8">6'-1&quot; - 8'-0&quot;</text>
<text x="44.4" y="145.8">1 1/2&quot;</text>
<text x="44.4" y="149.2">1 7/8&quot;</text>
<text x="9.8" y="152.7">10'-1&quot; - 11'-2 9/16&quot;</text>
<text x="46" y="152.8">2&quot;</text>
<text x="8.4" y="194.7">COMPONENT</text>
<text x="42.9" y="194.7">MATERIAL</text>
<text x="73.7" y="194.7">OPERATION</text>
<text x="91.7" y="194.7">NOTES:</text>
<text x="11.4" y="202.8">CURTAIN</text>
<text x="13" y="198.8">HOOD</text>
<text x="43.8" y="198.6">24 GA. SS #4</text>
<text x="44.4" y="202.9">22 GA. SS #4</text>
<text x="91.6" y="201.5">MASONRY FIRE WALLS</text>
<text x="91.7" y="198.6">- AVAILABLE WITH UL AND FM 3-HOUR (OPTIONAL) CLASS A LABELS FOR</text>
<text x="210.4" y="203.6">DWG. NO.</text>
<text x="215" y="199.8">641 FIRE RATED ROLLING COUNTER DOOR - BETWEEN JAMBS</text>
<text x="231.4" y="203.4">DATE:</text>
<text x="12.2" y="207.3">GUIDES</text>
<text x="44.6" y="207.2">11 GA. SS #4</text>
<text x="75.5" y="204.5">CRANK RH</text>
<text x="91.6" y="207.2">NON-MASONRY FIRE WALLS OF DRY WALL WITH WOOD, STEEL STUDS, OR STEEL</text>
<text x="91.7" y="204.3">- AVAILABLE WITH A UL 1½-HOUR CLASS B LABEL FOR APPLICATIONS IN</text>
<text x="210.3" y="209.1">SHEET</text>
<text x="231.6" y="209">BY:</text>
<text x="9.8" y="211.5">BOTTOM BAR</text>
<text x="47.7" y="211.6">SS #4</text>
<text x="91.7" y="210">TUBE JAMBS</text>
</g>
<g font-size="2">
<text x="123.7" y="34.4">1&quot; THRU WALL</text>
<text x="123.8" y="40.7">FUSE</text>
<text x="123.8" y="36.7">SLEEVE</text>
<text x="229.9" y="41.2">PROJECTION</text>
<text x="123.8" y="43.1">LINK(BETWEEN</text>
<text x="123.8" y="47.9">CEILING)</text>
<text x="123.9" y="45.5">4&quot; &amp; 12&quot; FROM</text>
<text x="150.8" y="52.9">B</text>
<text x="233" y="50.4">9&quot;</text>
<text x="206.1" y="58.3">4 1/2&quot;</text>
<text x="182.4" y="64.9">MECHANISM</text>
<text x="182.4" y="62.5">CRANK</text>
<text x="194.9" y="62.5">FASCIA</text>
<text x="182.4" y="67.3">COVER</text>
<text x="92.2" y="79.8">5 5/8&quot;</text>
<text x="179.9" y="79.8">5 5/8&quot;</text>
<text x="242.9" y="88.9">HEIGHT</text>
<text x="243.5" y="86.5">TOTAL</text>
<text x="233.4" y="94.1">OPENING</text>
<text x="234.1" y="96.5">HEIGHT</text>
<text x="88.6" y="103.7">A</text>
<text x="186.8" y="103.7">A</text>
<text x="80.8" y="119.7">FASTENER</text>
<text x="233" y="119.5">COUNTER TOP</text>
<text x="78" y="122.1">1'-6&quot; O.C. MAX</text>
<text x="80.8" y="124.5">EACH SIDE</text>
<text x="150.8" y="121.5">B</text>
<text x="232.9" y="121.9">(BY OTHERS)</text>
<text x="135" y="130.8">ELEVATION</text>
<text x="229.7" y="130.6">SECTION B-B</text>
<text x="102.9" y="155.6">5 5/8&quot;</text>
<text x="130.6" y="155.6">OPENING WIDTH</text>
<text x="169.3" y="155.6">5 5/8&quot;</text>
<text x="207.6" y="154.3">MIN.</text>
<text x="208.9" y="151.4">PROJECTION</text>
<text x="219" y="154.3">MAX.</text>
<text x="205.1" y="156.6">9.5&quot; X 9.5&quot;</text>
<text x="215.6" y="156.6">11.5&quot; X 11.5&quot;</text>
<text x="134.2" y="167.6">SECTION A-A</text>
</g>
<g font-size="1.6">
<text x="36.2" y="20.6">1 15/16&quot;</text>
<text x="20.6" y="51.2">2 1/4&quot; MIN.</text>
<text x="11.2" y="60.4">2&quot;</text>
<text x="32.7" y="71.8">5 5/8&quot;</text>
</g>
</svg>
